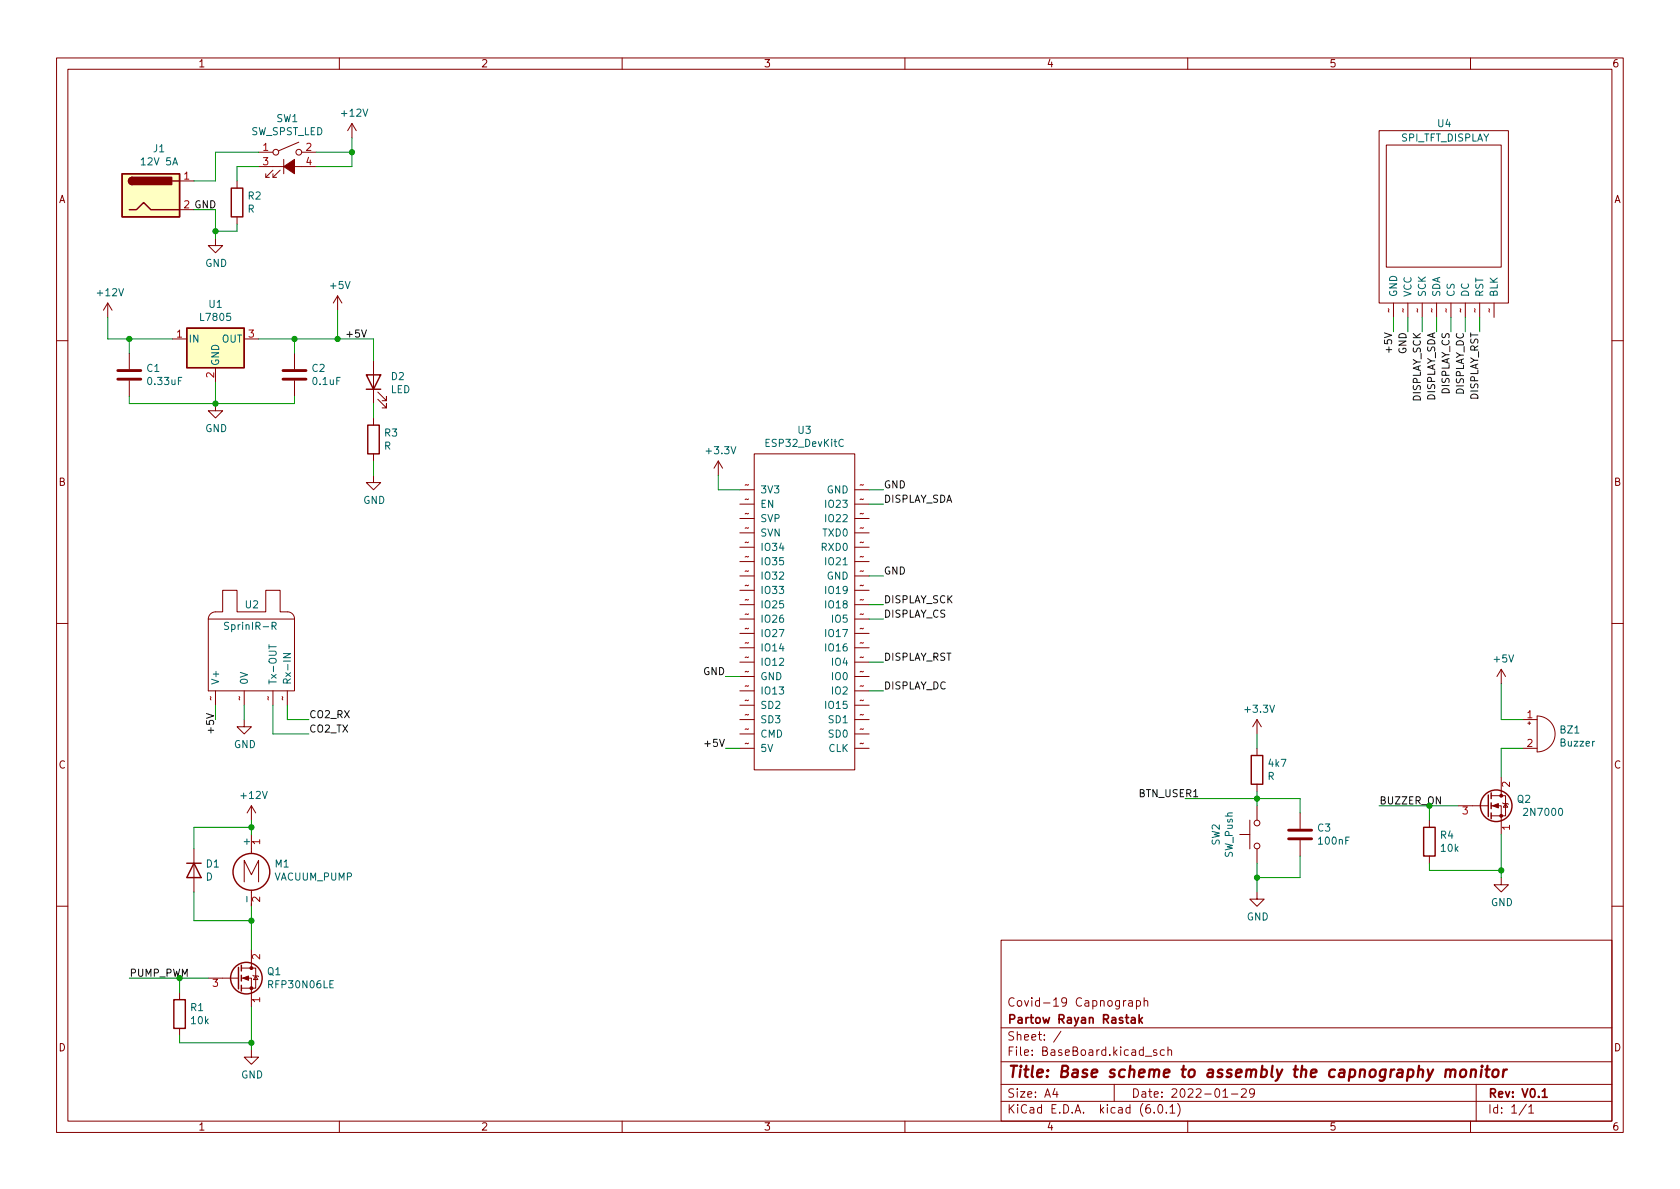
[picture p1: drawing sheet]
<svg xmlns="http://www.w3.org/2000/svg" width="297mm" height="210mm" viewBox="0 0 297 210" stroke-linecap="round" stroke-linejoin="round" font-family="sans-serif">
<g fill="none" stroke="#840000" stroke-width=".18">
<path d="M10 10.2h277v190.1h-277zM12 12.2h273v186.1h-273zM60 10.2v2M110 10.2v2M160 10.2v2M210 10.2v2M260 10.2v2M31.7 32h2.6M31.7 37.1h2.6M41.9 32v1.3M41.9 38.3v1.3M45.7 29.5h10.2"/>
<path d="M45.7 26.9h2.6M47 30.7v.7h.6M48.3 30.7v.7h.6M48.3 30.1l-1.3 1.3M49.5 30.1l-1.2 1.3M50.2 28.2v2.5M52.8 25.1l-3.5 1.6M53.3 26.9h2.6M62.2 21.8l-.7 1.3M62.2 21.8v2.6M62.2 21.8l.8 1.3M243.8 23.1h22.9v30.5h-22.9z"/>
<path d="M245.1 25.6h20.3v21.6h-20.3zM19 53.6l-.7 1.3M19 53.6v2.5M19 53.6l.8 1.3M30.5 59.9h2.5M38.1 42.2v1.2h1.3l-1.3 1.3-1.3-1.3h1.3M43.2 59.9h2.5M59.7 52.3l-.8 1.3M59.7 52.3v2.6M59.7 52.3l.8 1.3M246.4 53.6v2.5M248.9 53.6v2.5"/>
<path d="M251.5 53.6v2.5M254 53.6v2.5M256.5 53.6v2.5M259.1 53.6v2.5M261.6 53.6v2.5M264.2 53.6v2.5M10 60.2h2M22.9 62.5v2.8M22.9 67.3v2.8M38.1 71.4v1.2h1.3l-1.3 1.3-1.3-1.3h1.3M38.1 65v2.6M52.1 62.5v2.8"/>
<path d="M52.1 67.3v2.8M66 63.7v7.7M66 73.9v1.3M66.8 70.6l1.5 1.5v-.7v.7h-.7M66.8 69.3l1.5 1.6v-.8v.8h-.7M285 60.2h2M66 84.1v1.2h1.3l-1.3 1.3-1.2-1.3h1.2M66 80.3v1.2M127 81.5l-.8 1.3M127 81.5v2.6M127 81.5l.8 1.3M130.8 86.6h2.5"/>
<path d="M130.8 89.1h2.5M130.8 99.3h2.5M130.8 91.7h2.5M130.8 96.8h2.5M130.8 94.2h2.5M133.3 80.3h17.8v55.8h-17.8zM151.1 86.6h2.6M151.1 89.1h2.6M151.1 99.3h2.6M151.1 91.7h2.6M151.1 96.8h2.6M151.1 94.2h2.6"/>
<path d="M10 110.2h2M36.8 109.5a1.29 1.29 0 0 1 1.3-1.3h1.3v-3.8h2.5v3.8h5.1v-3.8h2.5v3.8h1.3a1.23 1.23 0 0 1 1.3 1.3M36.8 109.5v12.7h15.3v-12.7M36.8 109.5h15.3M130.8 119.6h2.5M130.8 101.8h2.5M130.8 117.1h2.5M130.8 114.5h2.5M130.8 112h2.5M130.8 106.9h2.5M130.8 104.4h2.5M130.8 109.5h2.5"/>
<path d="M151.1 119.6h2.6M151.1 101.8h2.6M151.1 117.1h2.6M151.1 114.5h2.6M151.1 112h2.6M151.1 106.9h2.6M151.1 104.4h2.6M151.1 109.5h2.6M265.4 118.4l-.7 1.2M265.4 118.4v2.5M265.4 118.4l.8 1.2M285 110.2h2"/>
<path d="M38.1 122.2v2.5M43.2 127.2v1.3h1.2l-1.2 1.3-1.3-1.3h1.3M43.2 122.2v2.5M48.3 122.2v2.5M50.8 122.2v2.5M130.8 132.3h2.5M130.8 129.8h2.5M130.8 122.2h2.5M130.8 124.7h2.5M130.8 127.2h2.5M151.1 132.3h2.6M151.1 129.8h2.6"/>
<path d="M151.1 122.2h2.6M151.1 124.7h2.6M151.1 127.2h2.6M222.2 127.2v2.6M222.2 132.3v1.3M222.2 138.7v1.2M222.2 127.2l-.7 1.3M222.2 127.2l.8 1.3M265.4 137.4v3.3M269.2 132.3h2.6M269.2 127.2h2.6M270.1 127.9h.5"/>
<path d="M270.4 127.6v.5M271.8 126.6a3.2 3.2 0 0 1 3.2 3.2 3.2 3.2 0 0 1-3.2 3.2zM34.3 150.1v7.6M43.2 156v-3.9l1.2 2.6 1.3-2.6v3.9M44.4 142.5l-.7 1.3M44.4 142.5v2.5M44.4 147.6v3.3M44.4 157.4v2.9M44.4 142.5l.8 1.3M219.2 147.6h1.8M221 145v5.1M222.2 157.7v1.3h1.3l-1.3 1.3-1.2-1.3h1.2"/>
<path d="M222.2 142.5v2.5M222.2 150.1v2.5M229.9 143.8v2.8M229.9 148.6v2.8M252.7 145v1.3M252.7 151.4v1.2M257.8 142.5h5.3M263.7 142.5h1.7v5.1M263.7 140.7h2.5v3.6h-2.5M265.4 155.2v1.3h1.3l-1.3 1.2-1.2-1.2h1.2M265.7 142l.1 .1h.8l.1 .1M266.2 142.1l.4 .6h-.8z"/>
<path d="M10 160.2h2M31.7 175.5v1.3M36.8 173h5.4M42.7 173h1.7v5M42.7 171.2h2.5v3.5h-2.5M44.4 167.9v3.3M44.7 172.5l.1 .1h.8l.1 .1M45.2 172.6l.4 .6h-.8zM177 166.3h108v32h-108zM199.1 176.9l-.3 .1-.2 .2M199.6 177h.5l.1 .9M200.2 177.3l-.5 .1a.29 .29 0 0 0-.2 .2 .29 .29 0 0 0 .2 .3h.5"/>
<path d="M200.9 177l.5-.1 .2 .3v.4l-.1 .3h-.6M200.9 176.9v1.5M202.3 177.1l.2-.2 .4 .1v.9M202.3 176.4v1.5M285 160.2h2M31.7 181.9v1.2M44.4 185.7v1.2h1.3l-1.3 1.3-1.2-1.3h1.2M60 198.3v2M110 198.3v2M160 198.3v2M177 194.8h108M177 191.8h108"/>
<path d="M177 187.8h108M177 181.8h108M186.5 192.5l-.4 1h1M186.9 193v1M187.6 182.4l-1.3 1.9M197 191.8v3M202.5 186.8h1.1M204.1 196.7v.1M204.5 185.7l-.4-.1-.2 .2 .1 .3 .5 .1v.4h-.6M204.9 195.4l.2-.1a.81 .81 0 0 1 .6 .7 .81 .81 0 0 1-.3 .8h-.2a.81 .81 0 0 1-.6-.6 .81 .81 0 0 1 .3-.8zM205.9 185.7l-.5-.1-.3 .3v.4l.2 .3h.6M206.2 196.7v.1"/>
<path d="M206.5 185.8l.2-.2 .4 .1v.9M206.5 185.1v1.5M206.9 195.8l.4-.5v1.5M206.9 196.8h.8M208.2 195.1a1.72 1.72 0 0 1 0 2.3M210 198.3v2M216.2 194h.9M217.7 193.5h1.2M219.5 192.7l.6-.2 .2 .2 .1 .3-1 1h1M221.8 193.2l-.3 .3-.4-.1-.2-.2 .2-.6 .4-.1 .2 .2a.99 .99 0 0 1-.3 1.3h-.3M260 198.3v2M261 191.8v6.5"/>
<path d="M269.9 195.3l-1.3 1.9M270.3 195.8l.4-.5v1.5M270.3 196.8h.9"/>
<circle cx="48.8" cy="26.9" r=".51"/>
<circle cx="52.8" cy="26.9" r=".51"/>
<circle cx="222.3" cy="149.6" r=".51"/>
<circle cx="222.3" cy="145.5" r=".51"/>
</g>
<path d="M201.4 179.4v1.5M202 179.9l-.6 .6M200.1 180h.5l.1 .9M200.7 180.3l-.5 .1a.29 .29 0 0 0-.2 .2 .29 .29 0 0 0 .2 .3h.5M201.6 180.4l.4 .5M272.7 193l.4-.5v1.5M272.7 194h.9" fill="none" stroke="#840000" stroke-width=".3"/>
<path d="M255.7 189.3a.49 .49 0 0 1 .8 .1l-.1 1.1M256.5 189.4a.51 .51 0 0 1 .8-.2l-.1 1.3M258.3 189.3a.52 .52 0 0 1 .5-.2 .52 .52 0 0 1 .5 .4l-.1 .6a.55 .55 0 0 1-.5 .4 .55 .55 0 0 1-.6-.4zM260.1 189.3a.49 .49 0 0 1 .9 .1l-.2 1.1M260.2 189.1l-.2 1.4M262 189.1l-.2 1.4M262 188.5l-.1 .1 .1 .1 .1-.1-.1-.1v.2M262.6 189.1h.8M263 188.5l-.2 1.7 .1 .2 .3 .1M264 189.3a.52 .52 0 0 1 .6-.2 .52 .52 0 0 1 .4 .4l-.1 .6a.55 .55 0 0 1-.5 .4 .55 .55 0 0 1-.6-.4zM265.9 189.1l-.2 1.4M266.4 189.1l-.4 .1-.2 .3" fill="none" stroke="#840000" stroke-width=".4"/>
<g fill="none" stroke="#840000" stroke-width=".25">
<path d="M21.6 30.7h10.1v7.6h-10.1zM22.9 37.1h1.2l1.3-1.3 1.3 1.3h5M23.4 31.4a.64 .64 0 0 0-.7 .6 .64 .64 0 0 0 .7 .6M30.5 32h1.2M40.9 33.3h2v5h-2zM33 58h10.2v7h-10.2zM64.8 66.3h2.5l-1.3 2.5zM64.8 68.8h2.5M65 75.2h2.1v5.1h-2.1zM221.2 133.6h2.1v5.1h-2.1zM33 152.6h2.6M34.3 152.6l1.3 2.6h-2.6z"/>
<path d="M251.7 146.3h2v5.1h-2zM263.1 140.6v3.8M263.7 140.2v1M263.7 142v1M263.7 143.8v1M30.7 176.8h2.1v5.1h-2.1zM42.2 171.1v3.8M42.7 170.7v1M42.7 172.5v1M42.7 174.2v1.1"/>
<circle cx="44.4" cy="154.2" r="3.3"/>
<circle cx="264.5" cy="142.5" r="2.79"/>
<circle cx="43.6" cy="173" r="2.79"/>
</g>
<g fill="#840000" stroke="#840000" stroke-width=".18">
<path d="M50.2 29.5l1.9-1.3v2.5z"/>
<path d="M42.9 173l1-.4v.7z"/>
<path d="M263.9 142.5l1-.4v.8z"/>
<circle cx="44.4" cy="174.7" r=".25"/>
<circle cx="44.4" cy="171.2" r=".25"/>
<circle cx="265.4" cy="144.3" r=".25"/>
<circle cx="265.4" cy="140.7" r=".25"/>
</g>
<path d="M149.1 77.8a.6 .6 0 0 0-.8 .4 .6 .6 0 0 0 .6 .8l.2-.2M47.6 114v.7M48.1 110.7l.6-.1 .1-.1v-.3l-.7-.2v1.3M48.4 110.7l.4 .6M50.1 115.6h1.3l-1.3 .7h1.3M275.7 143l.2-.1a.68 .68 0 0 1 .4 .7 .68 .68 0 0 1-.4 .6 .85 .85 0 0 1-.2-1.2z" fill="none" stroke="#006464" stroke-width=".18"/>
<g fill="#ffffc2" stroke="#ffffc2" stroke-width=".18">
<path d="M21.6 30.7h10.1v7.6h-10.1z"/>
<path d="M33 58h10.2v7h-10.2z"/>
</g>
<g fill="#840000" stroke="#840000" stroke-width=".25">
<path d="M22.9 31.6l.5-.2v1.2a.64 .64 0 0 1-.6-.4 .64 .64 0 0 1 .1-.6z"/>
<path d="M23.4 31.4h7v1.2h-7z"/>
</g>
<path d="M20.8 67.1h4.1M20.8 65.5h4.1M50 67.1h4.1M50 65.5h4.1M227.8 148.3h4.1M227.8 146.8h4.1" fill="none" stroke="#840000" stroke-width=".51"/>
<path d="M63.9 58.3l.5 1.3 .4-1.3" fill="none" stroke="#0f0f0f" stroke-width=".18"/>
<g fill="none" stroke="#009600" stroke-width=".18">
<path d="M34.3 37.1h3.8v5.1M41.9 39.6v1.3h-3.8M45.7 26.9h-7.6v5.1h-3.8M45.7 29.5h-3.8v2.5M55.9 26.9h6.3M62.2 24.4v5.1h-6.3M19 56.1v3.8h11.5M22.9 59.9v2.6M45.7 59.9h20.3v3.8M52.1 59.9v2.6M59.7 54.9v5M246.4 56.1v2.6"/>
<path d="M248.9 56.1v2.6M251.5 56.1v2.6M254 56.1v2.6M256.5 56.1v2.6M259.1 56.1v2.6M261.6 56.1v2.6M22.9 70.1v1.3h29.2v-1.3M38.1 67.6v3.8M66 71.4v2.5M66 81.5v2.6M127 84.1v2.5h3.8M153.7 86.6h2.5"/>
<path d="M153.7 89.1h2.5M128.3 119.6h2.5M153.7 101.8h2.5M153.7 117.1h2.5M153.7 106.9h2.5M153.7 109.5h2.5M38.1 124.7v2.5M43.2 124.7v2.5M48.3 124.7v5.1h6.3M50.8 124.7v2.5h3.8M128.3 132.3h2.5M153.7 122.2h2.5"/>
<path d="M222.2 129.8v2.5M222.2 139.9v2.6M265.4 120.9v6.3h3.8M269.2 132.3h-3.8v5.1M34.3 157.7v5.1h10.1M44.4 145v2.6M44.4 146.3h-10.1v3.8M209.5 141.2h20.4v2.6M222.2 152.6v5.1M229.9 151.4v3.8h-7.7M243.8 142.5h14M252.7 142.5v2.5"/>
<path d="M252.7 152.6v1.3h12.7M265.4 147.6v7.6M22.9 173h13.9M31.7 173v2.5M44.4 160.3v7.6M44.4 178v7.7M31.7 183.1v1.3h12.7"/>
</g>
<g fill="#009600" stroke="#009600" stroke-width=".18">
<circle cx="38.1" cy="71.4" r=".46"/>
<circle cx="222.2" cy="141.2" r=".46"/>
<circle cx="62.2" cy="26.9" r=".46"/>
<circle cx="59.7" cy="59.9" r=".46"/>
<circle cx="52.1" cy="59.9" r=".46"/>
<circle cx="222.2" cy="155.2" r=".46"/>
<circle cx="265.4" cy="153.9" r=".46"/>
<circle cx="22.9" cy="59.9" r=".46"/>
<circle cx="38.1" cy="40.9" r=".46"/>
<circle cx="44.4" cy="146.3" r=".46"/>
<circle cx="44.4" cy="184.4" r=".46"/>
<circle cx="44.4" cy="162.8" r=".46"/>
</g>
<text font-size="2.8" fill="#840000" x="178" y="190.6">Title: Base scheme to assembly the capnography monitor</text>
<g font-size="2.1" fill="#840000">
<text x="178" y="178">Covid-19 Capnograph</text>
<text x="178" y="184">Sheet: /</text>
<text x="178" y="181">Partow Rayan Rastak</text>
<text x="178" y="186.7">File: BaseBoard.kicad_sch</text>
<text x="178" y="196.9">KiCad E.D.A. kicad (6.0.1)</text>
<text x="178" y="194.1">Size: A4</text>
<text x="200" y="194.1">Date: 2022-01-29</text>
<text x="263" y="194.1">Rev: V0.1</text>
<text x="263" y="196.9">Id: 1/1</text>
</g>
<g font-size="1.8" fill="#840000">
<text x="35" y="11.9">1</text>
<text x="85" y="11.9">2</text>
<text x="135" y="11.9">3</text>
<text x="185" y="11.9">4</text>
<text x="235" y="11.9">5</text>
<text x="285" y="11.9">6</text>
<text x="10.3" y="35.9">A</text>
<text x="285.3" y="35.9">A</text>
<text x="10.3" y="85.9">B</text>
<text x="285.3" y="85.9">B</text>
<text x="10.3" y="135.9">C</text>
<text x="285.3" y="135.9">C</text>
<text x="10.3" y="185.9">D</text>
<text x="285.3" y="185.9">D</text>
<text x="35" y="199.9">1</text>
<text x="85" y="199.9">2</text>
<text x="135" y="199.9">3</text>
<text x="185" y="199.9">4</text>
<text x="235" y="199.9">5</text>
<text x="285" y="199.9">6</text>
</g>
<g font-size="1.8" fill="#006464">
<text x="44.3" y="23.9">SW_SPST_LED</text>
<text x="48.9" y="21.6">SW1</text>
<text x="60.5" y="20.6">+12V</text>
<text x="254.2" y="22.5">U4</text>
<text x="25.2" y="29.2">12V 5A</text>
<text x="27.1" y="26.9">J1</text>
<text x="247.7" y="25">SPI_TFT_DISPLAY</text>
<text x="43.9" y="35.3">R2</text>
<text x="43.8" y="37.6">R</text>
<text x="36.3" y="47.2">GND</text>
<text x="17.3" y="52.4">+12V</text>
<text x="58.5" y="51.1">+5V</text>
<text x="247" y="52.6" transform="rotate(-90 247 52.6)">GND</text>
<text x="249.6" y="52.6" transform="rotate(-90 249.6 52.6)">VCC</text>
<text x="252.1" y="52.6" transform="rotate(-90 252.1 52.6)">SCK</text>
<text x="254.6" y="52.6" transform="rotate(-90 254.6 52.6)">SDA</text>
<text x="257.2" y="52.6" transform="rotate(-90 257.2 52.6)">CS</text>
<text x="259.7" y="52.6" transform="rotate(-90 259.7 52.6)">DC</text>
<text x="262.3" y="52.6" transform="rotate(-90 262.3 52.6)">RST</text>
<text x="264.8" y="52.6" transform="rotate(-90 264.8 52.6)">BLK</text>
<text x="35.6" y="56.7">L7805</text>
<text x="37" y="54.4">U1</text>
<text x="26" y="65.8">C1</text>
<text x="33.3" y="60.6">IN</text>
<text x="38.7" y="64.8" transform="rotate(-90 38.7 64.8)">GND</text>
<text x="39.2" y="60.6">OUT</text>
<text x="55.2" y="65.8">C2</text>
<text x="26.3" y="68.1">0.33uF</text>
<text x="55.4" y="68.1">0.1uF</text>
<text x="69" y="69.5">LED</text>
<text x="69.2" y="67.2">D2</text>
<text x="36.3" y="76.4">GND</text>
<text x="68" y="77.2">R3</text>
<text x="141.1" y="76.7">U3</text>
<text x="67.9" y="79.5">R</text>
<text x="125" y="80.3">+3.3V</text>
<text x="135.6" y="79">ESP32_DevKitC</text>
<text x="64.2" y="89.1">GND</text>
<text x="134.4" y="87.2">3V3</text>
<text x="134.4" y="89.8">EN</text>
<text x="146.2" y="87.2">GND</text>
<text x="146.3" y="89.8">IO23</text>
<text x="134.4" y="94.9">SVN</text>
<text x="134.4" y="92.3">SVP</text>
<text x="145.6" y="94.9">TXD0</text>
<text x="146.3" y="92.3">IO22</text>
<text x="134.4" y="97.4">IO34</text>
<text x="134.4" y="99.9">IO35</text>
<text x="145.4" y="97.4">RXD0</text>
<text x="146.3" y="99.9">IO21</text>
<text x="43.4" y="107.6">U2</text>
<text x="134.4" y="107.6">IO25</text>
<text x="134.4" y="102.5">IO32</text>
<text x="134.4" y="105">IO33</text>
<text x="146.2" y="102.5">GND</text>
<text x="146.3" y="107.6">IO18</text>
<text x="146.3" y="105">IO19</text>
<text x="40.2" y="111.4">SprinIR-R</text>
<text x="134.4" y="110.1">IO26</text>
<text x="134.4" y="112.6">IO27</text>
<text x="146.3" y="112.6">IO17</text>
<text x="147.3" y="110.1">IO5</text>
<text x="134.4" y="117.7">IO12</text>
<text x="134.4" y="115.2">IO14</text>
<text x="146.3" y="115.2">IO16</text>
<text x="147.3" y="117.7">IO4</text>
<text x="264.2" y="117.1">+5V</text>
<text x="38.7" y="121.2" transform="rotate(-90 38.7 121.2)">V+</text>
<text x="43.8" y="121.2" transform="rotate(-90 43.8 121.2)">0V</text>
<text x="48.9" y="121.2" transform="rotate(-90 48.9 121.2)">Tx-OUT</text>
<text x="51.4" y="121.2" transform="rotate(-90 51.4 121.2)">Rx-IN</text>
<text x="134.4" y="120.3">GND</text>
<text x="134.4" y="122.8">IO13</text>
<text x="134.4" y="125.3">SD2</text>
<text x="146.3" y="125.3">IO15</text>
<text x="147.3" y="120.3">IO0</text>
<text x="147.3" y="122.8">IO2</text>
<text x="134.4" y="130.4">CMD</text>
<text x="134.4" y="127.9">SD3</text>
<text x="146.7" y="130.4">SD0</text>
<text x="146.7" y="127.9">SD1</text>
<text x="220.3" y="126">+3.3V</text>
<text x="275.9" y="129.7">BZ1</text>
<text x="276" y="132">Buzzer</text>
<text x="41.3" y="132.3">GND</text>
<text x="134.4" y="133">5V</text>
<text x="146.5" y="133">CLK</text>
<text x="224.1" y="137.9">R</text>
<text x="224.4" y="135.6">4k7</text>
<text x="42.7" y="141.3">+12V</text>
<text x="268.3" y="142">Q2</text>
<text x="44.2" y="149.4" transform="rotate(-90 44.2 149.4)">+</text>
<text x="215.6" y="149.5" transform="rotate(-90 215.6 149.5)">SW2</text>
<text x="233" y="147">C3</text>
<text x="233.2" y="149.3">100nF</text>
<text x="254.7" y="148.3">R4</text>
<text x="269.5" y="144.3">2N7000</text>
<text x="36.4" y="155.7">D</text>
<text x="36.5" y="153.4">D1</text>
<text x="48.5" y="155.7">VACUUM_PUMP</text>
<text x="48.6" y="153.4">M1</text>
<text x="218" y="151.6" transform="rotate(-90 218 151.6)">SW_Push</text>
<text x="254.8" y="150.6">10k</text>
<text x="44.2" y="159.3" transform="rotate(-90 44.2 159.3)">-</text>
<text x="263.6" y="160.2">GND</text>
<text x="220.4" y="162.8">GND</text>
<text x="47.3" y="172.4">Q1</text>
<text x="33.7" y="178.8">R1</text>
<text x="47.7" y="174.7">RFP30N06LE</text>
<text x="33.9" y="181.1">10k</text>
<text x="42.6" y="190.7">GND</text>
</g>
<g font-size="1.8" fill="#a90000">
<text x="46.5" y="26.7">1</text>
<text x="46.5" y="29.2">3</text>
<text x="54.1" y="26.7">2</text>
<text x="54.1" y="29.2">4</text>
<text x="32.5" y="31.7">1</text>
<text x="31.3" y="59.7">1</text>
<text x="44" y="59.7">3</text>
<text x="246.1" y="54.9" transform="rotate(-90 246.1 54.9)">~</text>
<text x="248.7" y="54.9" transform="rotate(-90 248.7 54.9)">~</text>
<text x="251.2" y="54.9" transform="rotate(-90 251.2 54.9)">~</text>
<text x="253.7" y="54.9" transform="rotate(-90 253.7 54.9)">~</text>
<text x="256.3" y="54.9" transform="rotate(-90 256.3 54.9)">~</text>
<text x="258.8" y="54.9" transform="rotate(-90 258.8 54.9)">~</text>
<text x="261.4" y="54.9" transform="rotate(-90 261.4 54.9)">~</text>
<text x="263.9" y="54.9" transform="rotate(-90 263.9 54.9)">~</text>
<text x="37.8" y="66.8" transform="rotate(-90 37.8 66.8)">2</text>
<text x="132.1" y="86.4">~</text>
<text x="132.1" y="88.9">~</text>
<text x="152.4" y="86.4">~</text>
<text x="152.4" y="88.9">~</text>
<text x="132.1" y="94">~</text>
<text x="132.1" y="91.4">~</text>
<text x="152.4" y="91.4">~</text>
<text x="152.4" y="94">~</text>
<text x="132.1" y="101.6">~</text>
<text x="132.1" y="96.5">~</text>
<text x="132.1" y="99.1">~</text>
<text x="152.4" y="101.6">~</text>
<text x="152.4" y="99.1">~</text>
<text x="152.4" y="96.5">~</text>
<text x="132.1" y="106.7">~</text>
<text x="132.1" y="104.1">~</text>
<text x="152.4" y="106.7">~</text>
<text x="152.4" y="104.1">~</text>
<text x="132.1" y="109.2">~</text>
<text x="132.1" y="111.8">~</text>
<text x="152.4" y="111.8">~</text>
<text x="152.4" y="109.2">~</text>
<text x="132.1" y="119.4">~</text>
<text x="132.1" y="116.8">~</text>
<text x="132.1" y="114.3">~</text>
<text x="152.4" y="119.4">~</text>
<text x="152.4" y="114.3">~</text>
<text x="152.4" y="116.8">~</text>
<text x="37.8" y="123.4" transform="rotate(-90 37.8 123.4)">~</text>
<text x="42.9" y="123.4" transform="rotate(-90 42.9 123.4)">~</text>
<text x="48" y="123.4" transform="rotate(-90 48 123.4)">~</text>
<text x="50.5" y="123.4" transform="rotate(-90 50.5 123.4)">~</text>
<text x="132.1" y="121.9">~</text>
<text x="132.1" y="124.5">~</text>
<text x="152.4" y="124.5">~</text>
<text x="152.4" y="121.9">~</text>
<text x="132.1" y="129.5">~</text>
<text x="132.1" y="127">~</text>
<text x="152.4" y="129.5">~</text>
<text x="152.4" y="127">~</text>
<text x="270" y="127">1</text>
<text x="132.1" y="132.1">~</text>
<text x="152.4" y="132.1">~</text>
<text x="270" y="132.1">2</text>
<text x="267" y="139.2" transform="rotate(-90 267 139.2)">2</text>
<text x="46" y="149.3" transform="rotate(-90 46 149.3)">1</text>
<text x="258.6" y="144">3</text>
<text x="267" y="146.8" transform="rotate(-90 267 146.8)">1</text>
<text x="46" y="159.5" transform="rotate(-90 46 159.5)">2</text>
<text x="46" y="169.7" transform="rotate(-90 46 169.7)">2</text>
<text x="37.6" y="174.5">3</text>
<text x="46" y="177.3" transform="rotate(-90 46 177.3)">1</text>
</g>
<g font-size="1.8" fill="#0f0f0f">
<text x="32.5" y="36.8">2 GND</text>
<text x="61" y="59.7">+5V</text>
<text x="246.1" y="61.9" transform="rotate(-90 246.1 61.9)">+5V</text>
<text x="248.7" y="62.6" transform="rotate(-90 248.7 62.6)">GND</text>
<text x="251.2" y="71.1" transform="rotate(-90 251.2 71.1)">DISPLAY_SCK</text>
<text x="253.7" y="71.1" transform="rotate(-90 253.7 71.1)">DISPLAY_SDA</text>
<text x="256.3" y="69.8" transform="rotate(-90 256.3 69.8)">DISPLAY_CS</text>
<text x="258.8" y="69.9" transform="rotate(-90 258.8 69.9)">DISPLAY_DC</text>
<text x="261.4" y="70.9" transform="rotate(-90 261.4 70.9)">DISPLAY_RST</text>
<text x="156.2" y="88.9">DISPLAY_SDA</text>
<text x="156.2" y="86.3">GND</text>
<text x="156.2" y="101.6">GND</text>
<text x="156.2" y="106.7">DISPLAY_SCK</text>
<text x="156.2" y="109.2">DISPLAY_CS</text>
<text x="124.3" y="119.4">GND</text>
<text x="156.2" y="116.8">DISPLAY_RST</text>
<text x="156.2" y="121.9">DISPLAY_DC</text>
<text x="37.8" y="129.2" transform="rotate(-90 37.8 129.2)">+5V</text>
<text x="54.6" y="129.5">CO2_TX</text>
<text x="54.6" y="127">CO2_RX</text>
<text x="125.1" y="132.1">+5V</text>
<text x="201.6" y="141">BTN_USER1</text>
</g>
<g font-size="1.8" fill="#009600">
<text x="243.8" y="142.2">BUZZER_ON</text>
<text x="22.9" y="172.7">PUMP_PWM</text>
</g>
</svg>
